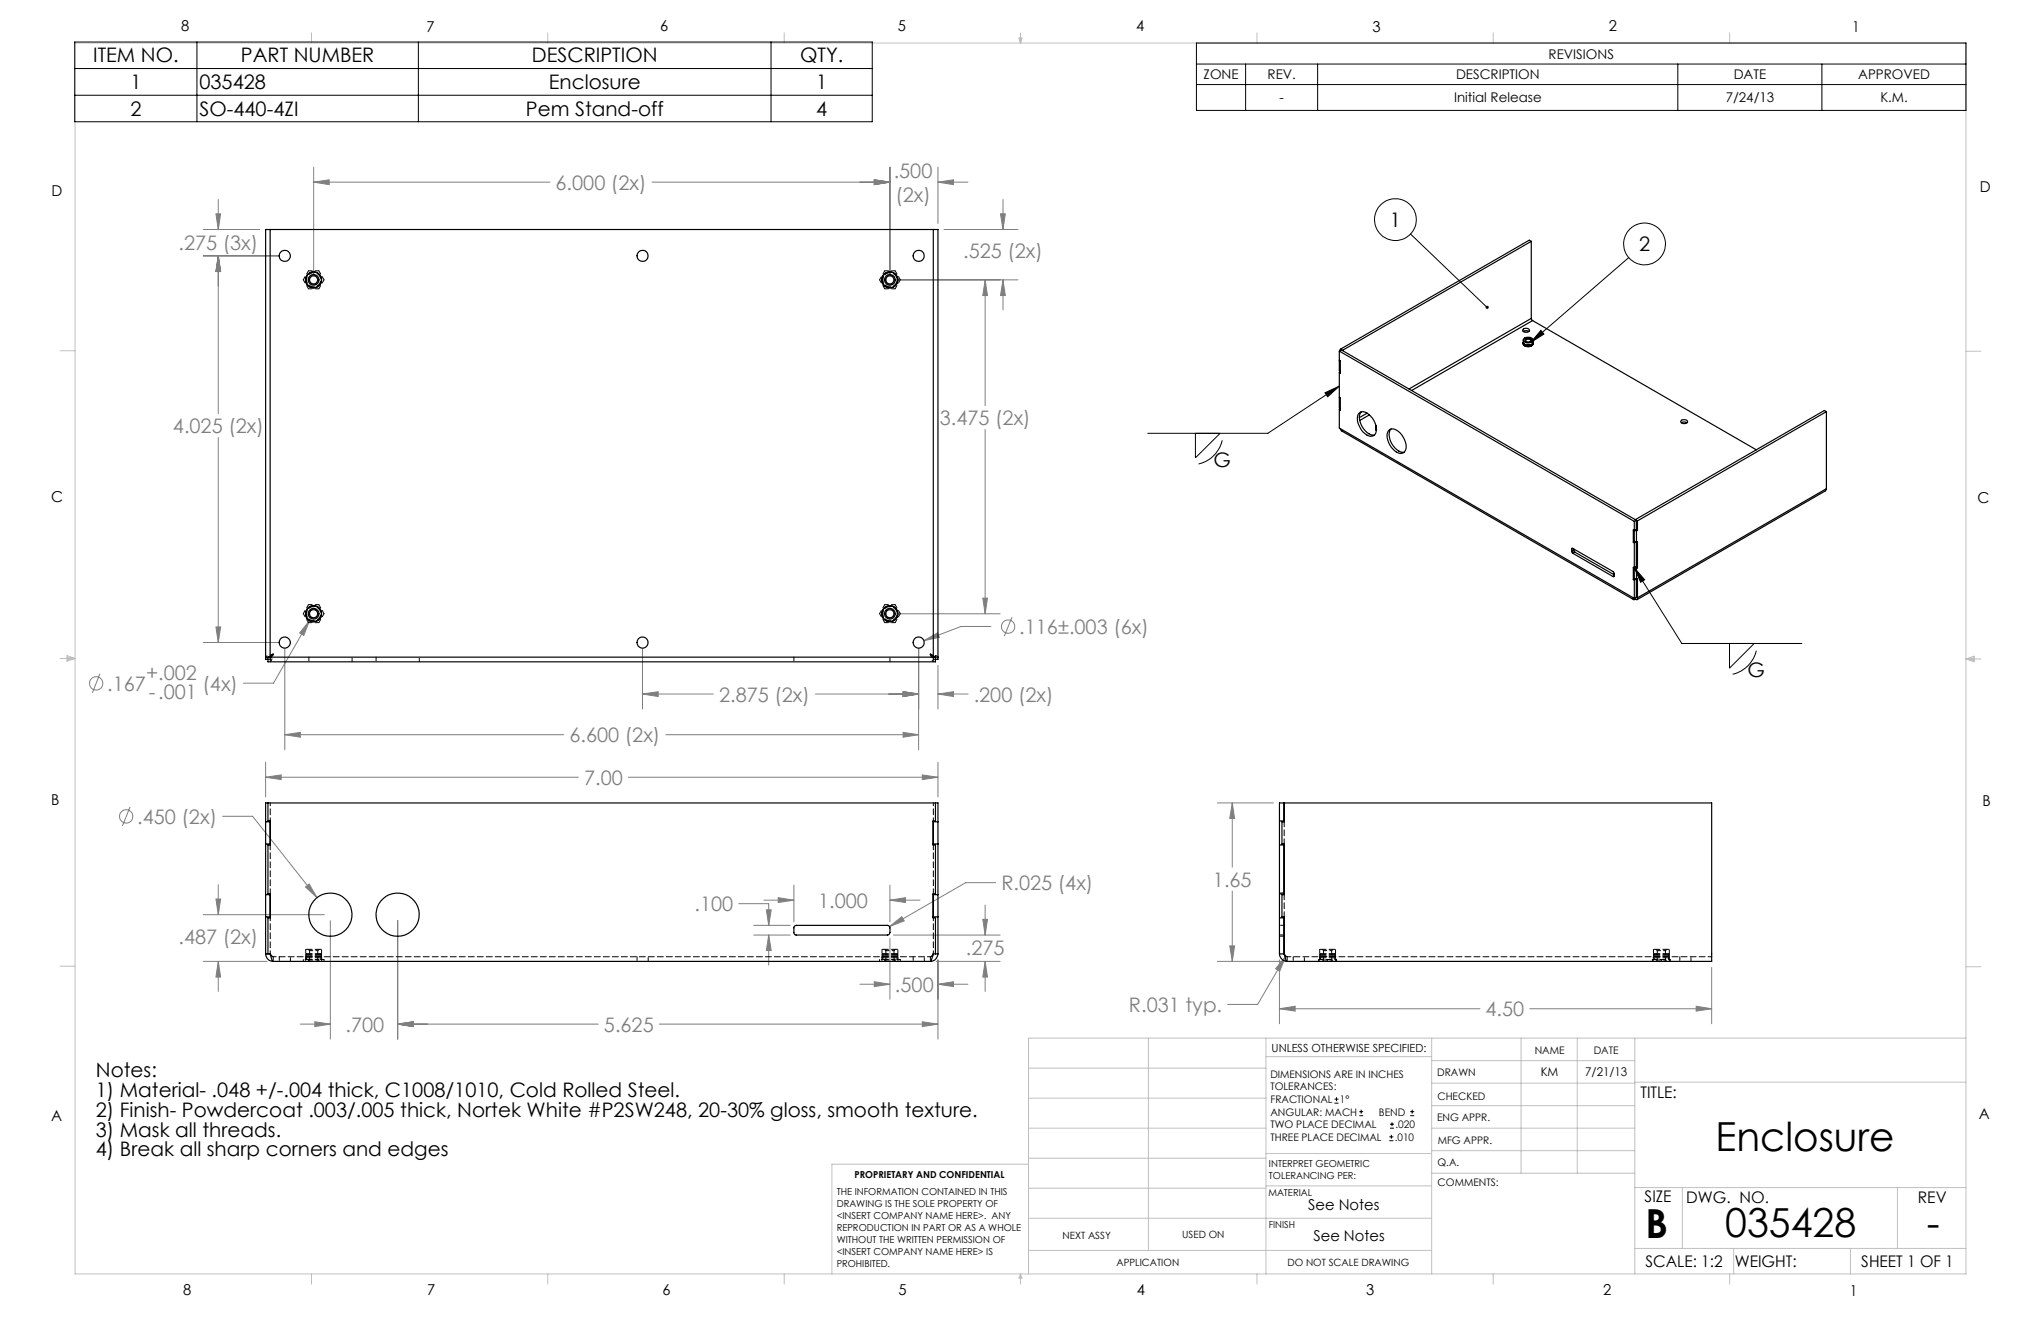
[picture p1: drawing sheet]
<svg xmlns="http://www.w3.org/2000/svg" width="432mm" height="279mm" viewBox="0 0 432 279" stroke-linecap="round" stroke-linejoin="round" font-family="sans-serif">
<g fill="none" stroke="#c0c0c0" stroke-width=".21">
<path d="M15.9 9.1h400v260.4h-400zM65.9 6.9v2.2M115.9 6.9v2.2M165.9 6.9v2.2M215.6 8h.6l-.3 1.1zM215.7 8l.2 1.1M215.9 6.9v2.2M216 8l-.1 1.1M265.9 6.9v2.2M315.9 6.9v2.2M365.9 6.9v2.2M12.7 74.2h3.2"/>
<path d="M415.9 74.3h3.2M12.7 139.3h3.2M14.2 139.1l1.7 .2M14.2 138.7l1.7 .6-1.7 .5zM15.9 139.3l-1.7 .3M415.9 139.4h3.2M415.9 139.4l1.8-.6v1.2zM415.9 139.4l1.8 .3M417.7 139.2l-1.8 .2M12.7 204.4h3.2M243 219.6v44.9M267.8 219.6v49.9"/>
<path d="M302.9 219.6v49.9M321.8 219.6v28.5M333.7 219.6v28.5M345.9 219.6v49.9M415.9 204.5h3.2M415.9 219.6h-198.3v49.9M217.6 238.6h50.2M217.6 232.3h50.2M217.6 225.9h50.2M267.8 223.5h35.1M302.9 233.9h43M302.9 229.1h43"/>
<path d="M302.9 224.3h43M302.9 238.6h43M345.9 228.9h70M217.6 257.7h85.3M217.6 251.3h50.2M217.6 245h50.2M217.6 246.2h-41.6v23.3M267.8 250.8h35.1M267.8 244h35.1M302.9 248.1h43M302.9 243.4h43M345.9 251.2h70"/>
<path d="M355.9 251.2v12.9M401.4 251.2v12.9M65.9 269.5v2.1M115.9 269.5v2.1M165.9 269.5v2.1M215.9 269.5v2.1M215.9 269.5l.3 .8h-.6zM217.6 264.5h85.3M265.9 269.5v2.1M315.9 269.5v2.1M345.9 264.1h70M365.9 269.5v2.1"/>
<path d="M366.8 264.1v5.4M391.5 264.1v5.4"/>
</g>
<g fill="none" stroke="#808080" stroke-width=".21">
<path d="M66.4 38.5l3.2-.5v1.1zM66.4 38.5h49.9M66.4 35.3v22.6M137.9 38.5h50.4M185 38l3.3 .5-3.3 .6zM188.3 35.3v22.6M198.4 38.5l3.3-.5v1.1zM198.4 35.3v12M198.4 38.5h6.4M43 48.5h11.9M43 54.1h16M45.7 45.2h1l-.5 3.3z"/>
<path d="M46.2 54.1l.5 3.3h-1zM46.2 42.2v6.3M46.2 54.1v33.4M189.5 59.2h25.9M199.7 48.5h15.7M208.4 59.2l.5 3.3h-1zM208.4 59.2v26.6M211.7 45.2h1l-.5 3.3zM212.2 59.2l.5 3.3h-1zM212.2 42.2v6.3M212.2 59.2v6.3M46.2 92.5v43.4"/>
<path d="M208.4 90.8v39M43 135.9h16M45.7 132.6h1l-.5 3.3zM60.3 137.2v21.4M65.5 131.3l-1.2 3.1-.9-.5zM65.5 131.3l-7.6 13.2h-6.4M135.9 137.2v12.8M189.5 129.8h22.1M194.3 137.2v21.4M195.5 135.5l2.9-1.7 .3 1zM207.9 126.5h1l-.5 3.3zM209.7 132.5h-6.4l-7.8 3"/>
<path d="M214.1 130.5l-1.6 4M21.1 142.5l-1.6 4M60.3 155.4l3.2-.5v1zM60.3 155.4h59M135.9 146.8l3.3-.5v1zM135.9 146.8h15M140.9 155.4h53.4M172.5 146.8h21.8M191.1 146.3l3.2 .5-3.2 .5zM191.1 154.9l3.2 .5-3.2 .5zM198.4 146.8l3.3-.5v1zM198.4 140.7v9.3"/>
<path d="M198.4 146.8h6.4M27.5 170.7l-1.6 4M47.1 172.6h6.3l13.7 17.3M56.2 164.4l3.3-.5v1zM56.2 161.2v7.4M56.2 164.4h66.2M132.9 164.4h65.5M195.1 163.9l3.3 .5-3.3 .5zM198.4 161.2v7.4M257.5 169.8h11.9M260.7 169.8l.5 3.3h-1zM260.7 169.8v13.6"/>
<path d="M43 193.5h25.6M45.7 190.1h1l-.5 3.4zM46.2 187.1v6.4M64.6 187.6l.8-.6 1.7 2.9zM69.9 194.7v25.1M84.1 194.7v25.1M156.3 191.1h6.3v4.6M159.5 195.7h7.7M159.5 197.8h7.7M161.6 190.4h6.4M162.1 192.4h1.1l-.6 3.3zM162.6 197.8l.6 3.2h-1.1z"/>
<path d="M162.6 197.8v6.3M164.6 189.9l3.4 .5-3.4 .5zM168 187.2v7.8M188.2 196l2.6-2.1 .5 .9zM188.3 190.4l3.3-.5v1zM188.3 187.2v7.8M188.3 198.5v12.8M188.3 190.4h6.3M189 197.8h22.6M207.9 194.5h1l-.5 3.3zM208.4 191.4v6.4M210.6 186.7h-6.3l-16.1 9.3"/>
<path d="M260.7 188.5v14.8M43 203.3h13.5M46.2 203.3l.5 3.4h-1zM46.2 203.3v6.4M63.5 216.6h6.4M66.6 216.1l3.3 .5-3.3 .5zM84.1 216.6l3.3-.5v1zM84.1 216.6h42.5M139.5 216.6h58.9M181.9 208.2h6.4M185 207.6l3.3 .6-3.3 .5zM195.1 216.1l3.3 .5-3.3 .5z"/>
<path d="M198.1 203.3h13.5M198.4 208.2l3.3-.6v1.1zM198.4 203v16.8M198.4 208.2h6.4M208.4 203.3l.5 3.4h-1zM208.4 203.3v6.4M257.5 203.3h13.5M260.2 200.1h1l-.5 3.2zM270.7 203v13.5M270.7 213.4h42.4M270.7 213.4l3.3-.6v1.1zM272 202.3l-1.2 3.1-.9-.5z"/>
<path d="M272 202.3l-5.9 10.1h-6.4M323.6 213.4h38.5M358.8 212.8l3.3 .6-3.3 .5zM362.1 204.6v11.9"/>
<circle cx="213.3" cy="132.5" r="1.42"/>
<circle cx="20.4" cy="144.5" r="1.41"/>
<circle cx="26.7" cy="172.7" r="1.42"/>
</g>
<g fill="none" stroke="#000" stroke-width=".21">
<path d="M15.8 8.9h168.7v16.9h-168.7zM15.8 14.5h168.7M41.7 8.9v16.9M88.5 8.9v16.9M163.1 8.9v16.9M253.1 9.1h162.8v14.3h-162.8zM253.1 13.5h162.8M253.1 17.9h162.8M263.5 13.5v9.9M278.8 13.5v9.9M355 13.5v9.9M385.4 13.5v9.9"/>
<path d="M15.8 20.1h168.7M298.4 49.5l16.2 15.5M344.6 54.5l-20.8 18M326 69.9l.6 .8-2.8 1.8zM252.9 91.7v5.1l5.2-5.1M258.6 93.1a6.8 6.8 0 0 1-5 5M280.3 83.1l3.1-1.4-2.5 2.2zM283.4 81.7l-15.2 10h-25.4M345.8 120.1l2.1 2.5-.8 .6zM345.8 120.1l10 16h25.4M365.9 136.1v5.2l5.2-5.2M371.6 137.6a6.7 6.7 0 0 1-5 5"/>
<circle cx="295.2" cy="46.5" r="4.4"/>
<circle cx="347.9" cy="51.6" r="4.4"/>
</g>
<path d="M314.4 64.7l-.1 .2a.33 .33 0 0 0 .2 .4 .33 .33 0 0 0 .4-.1l-.3-.2 .3 .2a.34 .34 0 0 0 0-.4 .34 .34 0 0 0-.5-.1zM326 69.9l.6 .8-2.8 1.8zM345.8 120.1l2.1 2.5-.8 .6zM280.3 83.1l3.1-1.4-2.5 2.2z" fill="#000"/>
<path d="M45.7 190.1h1l-.5 3.4zM46.2 203.3l.5 3.4h-1zM66.6 216.1l3.3 .5-3.3 .5zM84.1 216.6l3.3-.5v1zM84.1 216.6l3.3-.5v1zM195.1 216.1l3.3 .5-3.3 .5zM164.6 189.9l3.4 .5-3.4 .5zM188.3 190.4l3.3-.5v1zM162.1 192.4h1.1l-.6 3.3zM162.6 197.8l.6 3.2h-1.1zM185 207.6l3.3 .6-3.3 .5zM198.4 208.2l3.3-.6v1.1zM208.4 203.3l.5 3.4h-1zM207.9 194.5h1l-.5 3.3zM188.2 196l3.1-1.2-.5-.9zM64.6 187.6l2.5 2.3-1.7-2.9zM56.2 164.4l3.3-.5v1zM195.1 163.9l3.3 .5-3.3 .5zM45.7 45.2h1l-.5 3.3zM46.2 54.1l.5 3.3h-1zM46.2 54.1l.5 3.3h-1zM45.7 132.6h1l-.5 3.3zM198.4 38.5l3.3-.5v1.1zM185 38l3.3 .5-3.3 .6zM198.4 146.8l3.3-.5v1zM191.1 146.3l3.2 .5-3.2 .5zM191.1 146.3l3.2 .5-3.2 .5zM135.9 146.8l3.3-.5v1zM191.1 154.9l3.2 .5-3.2 .5zM60.3 155.4l3.2-.5v1zM195.5 135.5l3.2-.7-.3-1zM65.5 131.3l-2.1 2.6 .9 .5zM185 38l3.3 .5-3.3 .6zM66.4 38.5l3.2-.5v1.1zM211.7 45.2h1l-.5 3.3zM212.2 59.2l.5 3.3h-1zM208.4 59.2l.5 3.3h-1zM207.9 126.5h1l-.5 3.3zM260.2 200.1h1l-.5 3.2zM260.7 169.8l.5 3.3h-1zM270.7 213.4l3.3-.6v1.1zM358.8 212.8l3.3 .6-3.3 .5zM272 202.3l-2.1 2.6 .9 .5z" fill="#808080"/>
<g fill="none" stroke="#000" stroke-width=".25">
<path d="M57.2 48.5h140.2M57.2 48.5v90.5M57.2 48.5h-1v91h.5M197.4 48.5v90.5M197.4 48.5h1v91h-.5M324 51l-40 23.1M324 51v16.3M324 51l-.5-.2-39.9 23.1M283.4 74.3v4.1l.2 .1M283.4 78.8v7.5l.2 .1M283.4 76.2l.2 .1v2.6l-.2-.1M283.4 74.3l62.4 36"/>
<path d="M283.4 74.3l.4-.3 62.4 36M283.6 73.9v.2M283.6 73.9l.4 .2M283.6 78.7l-.2 .1M284 74.1h.1M322.3 72.4a1.2 1.2 0 0 0 2 0M322.3 72.4a1.17 1.17 0 0 0 2 0M322.3 72.6a1.2 1.2 0 0 0 2 0M322.3 72.6a1.14 1.14 0 0 0 1 .7 1.14 1.14 0 0 0 1-.7M322.3 72.6a1.12 1.12 0 0 0 1 .7 1.12 1.12 0 0 0 1-.7M322.3 70.1l.6-.2 .6 .2M322.3 71.9v.5"/>
<path d="M322.3 72.5v.1M322.3 72.7v.1M322.3 69.6l.6-.2 .6 .3a.72 .72 0 0 1-.6 .7 .72 .72 0 0 1-.8-.5zM322.4 71.6a1.3 1.3 0 0 1 1.9 .3 1.14 1.14 0 0 1-1 .6 1.14 1.14 0 0 1-1-.7zM322.4 72.6a1.36 1.36 0 0 0 1.9 0M322.4 72.8a1.28 1.28 0 0 0 1.9 0M322.7 71.8l.6-.3a.49 .49 0 0 1 .7 .6l-.7 .2a.63 .63 0 0 1-.7-.4zM322.9 72.2h-.1a.52 .52 0 0 1 .5-.4 .52 .52 0 0 1 .5 .4h-.1M324 67.3l.2 .5M324 67.3l-25.9 15M324.2 67.8l47.4 27.3M324.2 67.8l-25.5 14.8"/>
<path d="M324.3 71.9v.5M324.3 72.5v.1M324.3 72.7v.1M283.4 86.6v3.9l.2 .2M283.4 84.1l.2 .1v2.6l-.2-.2M283.6 90.7l.3 .5 61.7 35.6M283.6 90.7l61.9 35.7M283.6 86.5l-.2 .1M287.5 87.4a1.39 1.39 0 0 1 2.1 .2 3.6 3.6 0 0 1 1.3 4.3 1.43 1.43 0 0 1-2.1-.2 4.2 4.2 0 0 1-1.5-4zM288 87.1a3.2 3.2 0 0 0 .9 4l.3 .4a2.03 2.03 0 0 0 1.6 .5M289.2 87.4l-1.6 .9M289.7 87.7l-2 1.2"/>
<path d="M291 89.9l.1 .2M291 89.9l.2 .8M291 90.5l.2 .3M291 90.6l.1 .3M291 90.7l.2 .3M291 90.6l.2 .5M291 90.5v.1M291 90.7v.1M291.1 90.7h.1M293.8 91.1a1.43 1.43 0 0 1 2.1 .2 4 4 0 0 1 1.4 4 1.33 1.33 0 0 1-2.2 .1 4 4 0 0 1-1.5-4.1zM294.3 90.7a3.4 3.4 0 0 0 1.2 4.4 1.94 1.94 0 0 0 1.6 .5M355.7 89.4l.6-.1 .6 .1"/>
<path d="M355.8 88.9l.5-.1a.6 .6 0 0 1 .7 .4 .86 .86 0 0 1-1.4 0zM386.4 87.1l-40 23.1M386.4 87.1v16.3M386.4 87.1l-.4-.3-40 23.1M332.5 116.6l.2 .4M332.5 116.1v.5M332.7 116l8.6 4.9 .2 .3v.6M332.7 116h-.1l-.1 .1M332.7 117l8.6 5M332.7 116l-.2 .1M333 116.4l.2 .4M333 116.4l-.5 .2"/>
<path d="M333 116.1v.3M333.2 116.8l-.5 .2M333.2 116.8l8.3 4.8M345.5 114.7l.3 .1M345.8 110.3v4.1l.4 .3M345.8 114.8v7.5l.4 .3M345.9 114.5l-.4 .2M345.9 112.1l.3 .2M346 109.9l.4 .3M346 109.9h.1M346.1 114.6l-.3 .2M346.1 112l.3 .2"/>
<path d="M346.1 119.9l.3 .2M346.2 110l-.4 .3M346.2 110v2l-.4 .2-.3-.1v2.6M346.2 114.7v5.1l-.4 .3-.3-.1v2.6M346.2 112.3v2.4M346.2 114.7l.2-.1v5.5M346.4 110.2v2M346.4 112.2l-.2 .1M386.4 103.4l-.2 .4-39.8 23M386.4 103.4l-40 23M56.2 139h142.2M56.7 139v1h141.2v-1"/>
<path d="M57.2 139h.1M57.4 138.6l.4-.2-.6 .6zM197.4 139l-.6-.6 .6 .6M197.4 139h.1M341.5 121.8l-.2 .2M345.5 126.4l.2 .5 .3-.2M345.5 122.6l.3 .1M345.5 126.4l.3 .2M345.8 122.7v3.9M345.9 122.4l-.4 .2M345.9 120l.3 .2M346 126.4v.3"/>
<path d="M346.1 122.5l-.3 .2M346.2 122.6v3.7M346.2 126.3l-.4 .3M346.2 126.3l.2 .1M346.2 122.6l.2-.2v4M346.2 120.2v2.4M346.4 126.4l-.1 .5-.3-.2M346.4 120.1l-.2 .1M56.2 173.8h.9M56.2 178.5h.9M56.7 169.8v3.8h.4l.1 5.1h-.5v10.4h.4l.1 5h-.5v7.7M197.4 173.6v5.1"/>
<path d="M197.4 173.8h1M197.4 178.5h1M197.9 169.8v3.8h-.5v5.1h.5v10.4h-.5v5h.5v7.7M270.7 178.7h1M270.7 173.6h1M271.7 169.8v4h-.5v4.7h.5v10.7h-.5v4.7h.5v7.9M56.2 189.2h.9M56.2 193.9h.9M168.1 195.9l.4-.2h19.2l.4 .2 .2 .4v.9l-.4 .6h-19.4a.49 .49 0 0 1-.5-.6v-1.1zM197.4 189.2h1M197.4 193.9h1M197.4 189.1v5"/>
<path d="M270.7 194.1h1M270.7 189.1h1M56.2 201.8a1.59 1.59 0 0 0 1.6 1.5M56.2 201.8h1M56.2 201.8v-32h142.2v32M57.1 201.8l.2 .2M57.2 201.8l.3 1.2 .3 .3M57.8 203.3h139M197.4 201.8l-.1 .2M198.4 201.8h-1l-.4 1.3-.2 .2M198.4 201.8a1.68 1.68 0 0 1-1.6 1.5M270.7 201.8v-32h91.4v33.5h-89.8"/>
<path d="M270.7 201.8a1.66 1.66 0 0 0 1.6 1.5M270.7 201.8h1M271.7 201.8l.4 1.2 .2 .3M271.7 201.8v.2"/>
<circle cx="60.2" cy="54.1" r="1.19"/>
<circle cx="66.3" cy="59.2" r="1.69"/>
<circle cx="66.3" cy="59.2" r=".87"/>
<circle cx="66.3" cy="59.2" r="1.14"/>
<circle cx="66.3" cy="59.2" r="1.68"/>
<circle cx="135.9" cy="54.1" r="1.19"/>
<circle cx="188.2" cy="59.2" r="1.69"/>
<circle cx="188.3" cy="59.2" r=".87"/>
<circle cx="188.3" cy="59.2" r="1.14"/>
<circle cx="188.3" cy="59.2" r="1.68"/>
<circle cx="194.4" cy="54.1" r="1.19"/>
<circle cx="60.2" cy="135.9" r="1.18"/>
<circle cx="66.3" cy="129.8" r="1.67"/>
<circle cx="66.3" cy="129.8" r="1.71"/>
<circle cx="66.3" cy="129.8" r=".87"/>
<circle cx="66.4" cy="129.8" r="1.13"/>
<circle cx="135.9" cy="135.9" r="1.18"/>
<circle cx="188.3" cy="129.8" r="1.67"/>
<circle cx="188.3" cy="129.8" r="1.71"/>
<circle cx="188.3" cy="129.8" r=".87"/>
<circle cx="188.3" cy="129.8" r="1.13"/>
<circle cx="194.4" cy="135.9" r="1.18"/>
<circle cx="69.9" cy="193.4" r="4.6"/>
<circle cx="84.1" cy="193.4" r="4.6"/>
</g>
<g fill="none" stroke="#000" stroke-width=".21" stroke-dasharray="1.3 .6">
<path d="M57.2 139.4h-.5M57.2 139.4v-.4M197.5 139.4v-.4M197.9 139.4h-.4M64.2 203.3v-.3M64.7 202.3v.3M64.7 201.9v.2M64.8 202.1v.2M64.8 201.7v.2M64.8 202.6v.4M65.2 200.8l.3 .3M65.3 203.3v-.3"/>
<path d="M65.5 203.1l-.3 .2M67.2 201.1l.3-.3M67.5 203.3v-.3M67.5 203.3l-.3-.2M67.9 203v-.4M68 202.3v-.2M68 201.9v-.2M68 202.6v-.3M68 202.1v-.2M68.6 203.3v-.3M186.1 203.3v-.3M186.6 202.3v.3"/>
<path d="M186.6 201.9v.2M186.7 202.1v.2M186.7 201.7v.2M186.8 202.6v.4M187.1 200.8l.3 .3M187.2 203.3v-.3M187.4 203.1l-.3 .2M189.1 201.1l.3-.3M189.4 203.3v-.3M189.4 203.3l-.3-.2M189.8 203v-.4M189.9 202.3v-.2"/>
<path d="M189.9 201.9v-.2M190 202.6v-.3M190 202.1v-.2M190.5 203.3v-.3M279 203.3v-.3M279.2 201.9v.2M279.2 202.3v.3M279.3 202.1v.2M279.3 201.7v.2M279.4 202.6v.4M279.7 200.8l.3 .3M280 203.1l-.3 .2"/>
<path d="M280.9 203.3v-.3M281.7 201.1l.3-.3M282 203.3l-.3-.2M282.4 203v-.4M282.5 202.3v-.2M282.5 201.9v-.2M282.5 202.1v-.2M282.5 202.6v-.3M282.8 203.3v-.3M349.6 203.3v-.3M349.8 202.3v.3M349.8 201.9v.2"/>
<path d="M349.9 201.7v.2M349.9 202.1v.2M350 202.6v.4M350.3 200.8l.3 .3M350.6 203.1l-.3 .2M351.5 203.3v-.3M352.3 201.1l.3-.3M352.6 203.3l-.3-.2M353 203v-.4M353.1 201.9v-.2M353.1 202.3v-.2M353.2 202.6v-.3"/>
<path d="M353.2 202.1v-.2M353.4 203.3v-.3"/>
</g>
<g fill="none" stroke="#000" stroke-width=".21" stroke-dasharray="1.3 .6" stroke-dashoffset=".5">
<path d="M64.2 59.2l1.1-1.9M65.3 57.3h2.2M67.5 57.3l1.1 1.9M68.6 59.2l-1.1 1.9M186.1 59.2l1.1-1.9M187.2 57.3h2.2M189.4 57.3l1.1 1.9M190.5 59.2l-1.1 1.9M65.3 61.1l-1.1-1.9M67.5 61.1h-2.2M187.2 61.1l-1.1-1.9M189.4 61.1h-2.2"/>
<path d="M57.2 139v1M64.2 129.8l1.1-1.9M65.3 131.7l-1.1-1.9M65.3 127.9h2.2M65.3 139v1M67.5 127.9l1.1 1.9M67.5 131.7h-2.2M68.6 129.8l-1.1 1.9M74.5 140v-1M79.6 139v1M88.7 140v-1M168 139v1"/>
<path d="M186.1 129.8l1.1-1.9M187.2 131.7l-1.1-1.9M187.2 127.9h2.2M188.3 140v-1M189.4 127.9l1.1 1.9M189.4 131.7h-2.2M190.5 129.8l-1.1 1.9M197.4 139v1M270.7 197.7h1M270.7 198h1M271.7 195.7h-1M271.7 188.9h-1"/>
<path d="M57.8 202.4v.9M57.8 202.4l-.6-.7M59.1 202.4v.9M61.4 203.3v-.9M64.7 202.4v.9M64.7 200.8v.9M65.3 203h-1.1M67.5 203h-2.2M68 201.7v-.9M68.1 203.3v-.9M68.6 203h-1.1M134.8 202.4v.9"/>
<path d="M137.1 203.3v-.9M186.6 202.4v.9M186.6 200.8v.9M187.2 203h-1.1M189.4 203h-2.2M190 201.7v-.9M190 203.3v-.9M190.5 203h-1.1M193.2 202.4v.9M195.6 203.3v-.9M196.8 202.4v.9M197.4 201.7l-.6 .7"/>
<path d="M272.3 202.4v.9M272.3 202.4l-.6-.7M273.6 202.4v.9M276 203.3v-.9M279.2 202.4v.9M279.2 200.8v.9M282.5 201.7v-.9M282.6 203.3v-.9M349.8 202.4v.9M349.8 200.8v.9M353.2 201.7v-.9M353.2 203.3v-.9"/>
<path d="M355.4 202.4v.9M357.7 203.3v-.9M362.2 202.4h-89.9"/>
</g>
<g fill="none" stroke="#000" stroke-width=".21" stroke-dasharray="1.3 .6" stroke-dashoffset="-.1">
<path d="M64.7 202.1h3.3M64.7 201.7h3.3M64.7 200.8h3.3M68 202.3h-3.3M68 202.6h-3.3M68 201.9h-3.3M186.6 200.8h3.4M186.6 201.7h3.4M186.6 202.1h3.4M190 202.3h-3.4M190 202.6h-3.4M190 201.9h-3.4"/>
<path d="M279.2 202.1h3.3M279.2 201.7h3.3M279.2 200.8h3.3M282.5 201.9h-3.3M282.5 202.3h-3.3M282.5 202.6h-3.3M349.8 202.1h3.4M349.8 200.8h3.4M349.8 201.7h3.4M353.2 202.3h-3.4M353.2 202.6h-3.4M353.2 201.9h-3.4"/>
</g>
<path d="M56.2 139l.3-.3 1.3-.4M57.8 138.3l-.4 1.4-.2 .3M196.8 138.3l1.4 .4 .2 .3M197.4 140l-.2-.4-.4-1.3M67.2 201.1h-1.7M67.2 203.1h-1.7M189.1 201.1h-1.7M189.1 203.1h-1.7M281.7 201.1h-1.7M281.7 203.1h-1.7M352.3 201.1h-1.7M352.3 203.1h-1.7" fill="none" stroke="#000" stroke-width=".21" stroke-dasharray="1.3 .6" stroke-dashoffset=".9"/>
<path d="M57.3 202l.5 .4M196.8 202.4l.6-.4M271.8 202l.5 .4" fill="none" stroke="#000" stroke-width=".21" stroke-dasharray="1.3 .6" stroke-dashoffset=".3"/>
<path d="M64.8 59.2a1.51 1.51 0 0 1 2.2-1.4 1.51 1.51 0 0 1 .3 2.5 1.51 1.51 0 0 1-2.4-.7l-.1-.4M186.8 59.2a1.51 1.51 0 0 1 2.1-1.4 1.51 1.51 0 0 1 .4 2.5 1.51 1.51 0 0 1-2.5-.7v-.4M64.8 129.8a1.51 1.51 0 0 1 2.2-1.4 1.51 1.51 0 0 1 .3 2.5 1.51 1.51 0 0 1-2.4-.7l-.1-.4M186.8 129.8a1.51 1.51 0 0 1 2.1-1.4 1.51 1.51 0 0 1 .4 2.5 1.51 1.51 0 0 1-2.5-.7v-.4M196.8 202.4h-139" fill="none" stroke="#000" stroke-width=".21" stroke-dasharray="1.3 .6" stroke-dashoffset=".7"/>
<path d="M57.2 173.6v-3.8M197.5 173.6v-3.8M57.2 201.7v-7.6M65.5 201.1v2M67.2 203.1v-2M187.4 201.1v2M189.1 203.1v-2M197.5 201.7v-7.6M280 201.1v2M281.7 203.1v-2M350.6 201.1v2M352.3 203.1v-2" fill="none" stroke="#000" stroke-width=".21" stroke-dasharray="1.3 .6" stroke-dashoffset=".6"/>
<path d="M271.7 173.8v4.7M57.2 189v-10.3M197.5 189v-10.3M271.7 189.2v4.7" fill="none" stroke="#000" stroke-width=".21" stroke-dasharray="1.3 .6" stroke-dashoffset=".2"/>
<path d="M64.8 59.2a1.59 1.59 0 0 1 2.2-1.5 1.59 1.59 0 0 1 .4 2.7 1.59 1.59 0 0 1-2.6-.8v-.4M186.7 59.2a1.59 1.59 0 0 1 2.2-1.5 1.59 1.59 0 0 1 .4 2.7 1.59 1.59 0 0 1-2.6-.8v-.4M64.8 129.8a1.59 1.59 0 0 1 2.2-1.5 1.59 1.59 0 0 1 .4 2.7 1.59 1.59 0 0 1-2.6-.8v-.4M186.7 129.8a1.59 1.59 0 0 1 2.2-1.5 1.59 1.59 0 0 1 .4 2.7 1.59 1.59 0 0 1-2.6-.8v-.4" fill="none" stroke="#000" stroke-width=".21" stroke-dasharray="1.3 .6" stroke-dashoffset=".4"/>
<path d="M280.9 203h-1.9M282.8 203h-1.9M351.5 203h-1.9M353.4 203h-1.9" fill="none" stroke="#000" stroke-width=".21" stroke-dasharray="1.3 .6" stroke-dashoffset="1"/>
<g fill="none" stroke="#000" stroke-width=".21">
<path d="M282.3 233.3h.9M282.3 232.5h.9M282.8 232.1v.8M287.6 236h.8M287.6 235.1h.8M288 234.7v.8M294.1 238.6h.8M294.1 237.8h.8M294.5 237.4v.8M298.3 236h.9M298.3 235.1h.9M298.8 234.7v.8"/>
<path d="M293.9 241.3h.9M293.9 240.5h.9M294.4 240v.8"/>
</g>
<g font-size="8.5">
<text x="362.9" y="243.4">Enclosure</text>
<text x="348.1" y="261.8">B</text>
<text x="365" y="261.6">035428</text>
<text x="407.6" y="261.6">-</text>
</g>
<g font-size="4.2">
<text x="19.7" y="13.2">ITEM NO.</text>
<text x="51" y="13.2">PART NUMBER</text>
<text x="112.5" y="13.2">DESCRIPTION</text>
<text x="169.3" y="13.2">QTY.</text>
<text x="27.6" y="18.8">1</text>
<text x="42.2" y="18.8">035428</text>
<text x="116.1" y="18.8">Enclosure</text>
<text x="172.7" y="18.8">1</text>
<text x="27.6" y="24.4">2</text>
<text x="42.2" y="24.4">SO-440-4ZI</text>
<text x="111.3" y="24.4">Pem Stand-off</text>
<text x="172.7" y="24.4">4</text>
<text x="294.1" y="48">1</text>
<text x="346.8" y="53.1">2</text>
<text x="256.7" y="98.8">G</text>
<text x="369.7" y="143.2">G</text>
<text x="20.3" y="227.9">Notes:</text>
<text x="20.3" y="232">1) Material- .048 +/-.004 thick, C1008/1010, Cold Rolled Steel.</text>
<text x="20.3" y="236.2">2) Finish- Powdercoat .003/.005 thick, Nortek White #P2SW248, 20-30% gloss, smooth texture.</text>
<text x="20.3" y="240.4">3) Mask all threads.</text>
<text x="20.3" y="244.6">4) Break all sharp corners and edges</text>
</g>
<g font-size="4.2" fill="#808080">
<text x="117.5" y="40.1">6.000 (2x)</text>
<text x="189.1" y="37.6">.500</text>
<text x="189.4" y="42.6">(2x)</text>
<text x="37.8" y="52.8">.275 (3x)</text>
<text x="203.8" y="54.7">.525 (2x)</text>
<text x="198.8" y="89.9">3.475 (2x)</text>
<text x="36.6" y="91.6">4.025 (2x)</text>
<text x="215.6" y="134.1">.116±.003 (6x)</text>
<text x="30.9" y="143.8">+.002</text>
<text x="22.7" y="146.1">.167</text>
<text x="31.5" y="147.9">-.001</text>
<text x="42.9" y="146.1">(4x)</text>
<text x="152.1" y="148.4">2.875 (2x)</text>
<text x="206" y="148.4">.200 (2x)</text>
<text x="120.5" y="157">6.600 (2x)</text>
<text x="123.6" y="166">7.00</text>
<text x="29" y="174.2">.450 (2x)</text>
<text x="173.1" y="192">1.000</text>
<text x="211.9" y="188.3">R.025 (4x)</text>
<text x="256.6" y="187.5">1.65</text>
<text x="146.9" y="192.7">.100</text>
<text x="37.8" y="199.8">.487 (2x)</text>
<text x="204.3" y="201.9">.275</text>
<text x="189.3" y="209.8">.500</text>
<text x="238.9" y="214">R.031 typ.</text>
<text x="314.3" y="214.9">4.50</text>
<text x="73.1" y="218.2">.700</text>
<text x="127.8" y="218.2">5.625</text>
</g>
<g font-size="3.4">
<text x="347.1" y="232.3">TITLE:</text>
<text x="347.9" y="254.3">SIZE</text>
<text x="356.7" y="254.4">DWG. NO.</text>
<text x="405.7" y="254.5">REV</text>
<text x="348.1" y="267.9">SCALE: 1:2</text>
<text x="367" y="268">WEIGHT:</text>
<text x="393.8" y="267.9">SHEET 1 OF 1</text>
</g>
<g font-size="3.2">
<text x="38.3" y="6.7">8</text>
<text x="90.2" y="6.7">7</text>
<text x="139.7" y="6.5">6</text>
<text x="190" y="6.5">5</text>
<text x="240.4" y="6.5">4</text>
<text x="290.4" y="6.7">3</text>
<text x="340.4" y="6.5">2</text>
<text x="391.9" y="6.7">1</text>
<text x="10.9" y="41.6">D</text>
<text x="418.9" y="40.7">D</text>
<text x="10.9" y="106.3">C</text>
<text x="418.4" y="106.4">C</text>
<text x="10.8" y="170.2">B</text>
<text x="419.4" y="170.6">B</text>
<text x="10.8" y="237.2">A</text>
<text x="418.6" y="236.8">A</text>
<text x="276.8" y="256">See Notes</text>
<text x="277.9" y="262.4">See Notes</text>
<text x="38.8" y="273.8">8</text>
<text x="90.4" y="273.8">7</text>
<text x="140.2" y="273.8">6</text>
<text x="190.1" y="273.9">5</text>
<text x="240.5" y="273.8">4</text>
<text x="289" y="273.9">3</text>
<text x="339.1" y="273.8">2</text>
<text x="391.4" y="274.1">1</text>
</g>
<g font-size="2.8">
<text x="254.6" y="16.8">ZONE</text>
<text x="268.2" y="16.8">REV.</text>
<text x="308" y="16.8">DESCRIPTION</text>
<text x="327.6" y="12.4">REVISIONS</text>
<text x="366.8" y="16.8">DATE</text>
<text x="393.1" y="16.8">APPROVED</text>
<text x="270.7" y="21.7">-</text>
<text x="307.6" y="21.7">Initial Release</text>
<text x="365.1" y="21.7">7/24/13</text>
<text x="397.8" y="21.7">K.M.</text>
</g>
<g font-size="2.5">
<text x="326" y="227.6">KM</text>
<text x="335.4" y="227.7">7/21/13</text>
</g>
<text font-size="2.4" x="269" y="222.4">UNLESS OTHERWISE SPECIFIED:</text>
<g font-size="2.2">
<text x="268.8" y="228">DIMENSIONS ARE IN INCHES</text>
<text x="304.1" y="227.7">DRAWN</text>
<text x="324.7" y="222.9">NAME</text>
<text x="337.2" y="222.9">DATE</text>
<text x="268.8" y="230.6">TOLERANCES:</text>
<text x="268.8" y="233.3">FRACTIONAL</text>
<text x="283.5" y="233.3">1°</text>
<text x="304.1" y="232.6">CHECKED</text>
<text x="268.8" y="238.6">TWO PLACE DECIMAL</text>
<text x="268.8" y="235.9">ANGULAR: MACH</text>
<text x="291.7" y="236">BEND</text>
<text x="295.2" y="238.6">.020</text>
<text x="304" y="237.2">ENG APPR.</text>
<text x="268.8" y="241.3">THREE PLACE DECIMAL</text>
<text x="295.1" y="241.3">.010</text>
<text x="304.2" y="241.9">MFG APPR.</text>
<text x="304.1" y="246.7">Q.A.</text>
<text x="304.1" y="250.9">COMMENTS:</text>
</g>
<g font-size="2.1">
<text x="224.8" y="262">NEXT ASSY</text>
<text x="250.1" y="261.9">USED ON</text>
<text x="236.2" y="267.8">APPLICATION</text>
<text x="272.4" y="267.8">DO NOT SCALE DRAWING</text>
</g>
<g font-size="2">
<text x="180.8" y="249.2">PROPRIETARY AND CONFIDENTIAL</text>
<text x="268.5" y="246.8">INTERPRET GEOMETRIC</text>
<text x="268.5" y="249.4">TOLERANCING PER:</text>
<text x="177" y="252.8">THE INFORMATION CONTAINED IN THIS</text>
<text x="177" y="255.3">DRAWING IS THE SOLE PROPERTY OF</text>
<text x="177" y="257.8">&lt;INSERT COMPANY NAME HERE&gt;. ANY</text>
<text x="268.3" y="252.9">MATERIAL</text>
<text x="177" y="260.3">REPRODUCTION IN PART OR AS A WHOLE</text>
<text x="177" y="262.9">WITHOUT THE WRITTEN PERMISSION OF</text>
<text x="268.4" y="259.7">FINISH</text>
<text x="177" y="265.4">&lt;INSERT COMPANY NAME HERE&gt; IS</text>
<text x="177" y="267.9">PROHIBITED.</text>
</g>
</svg>
